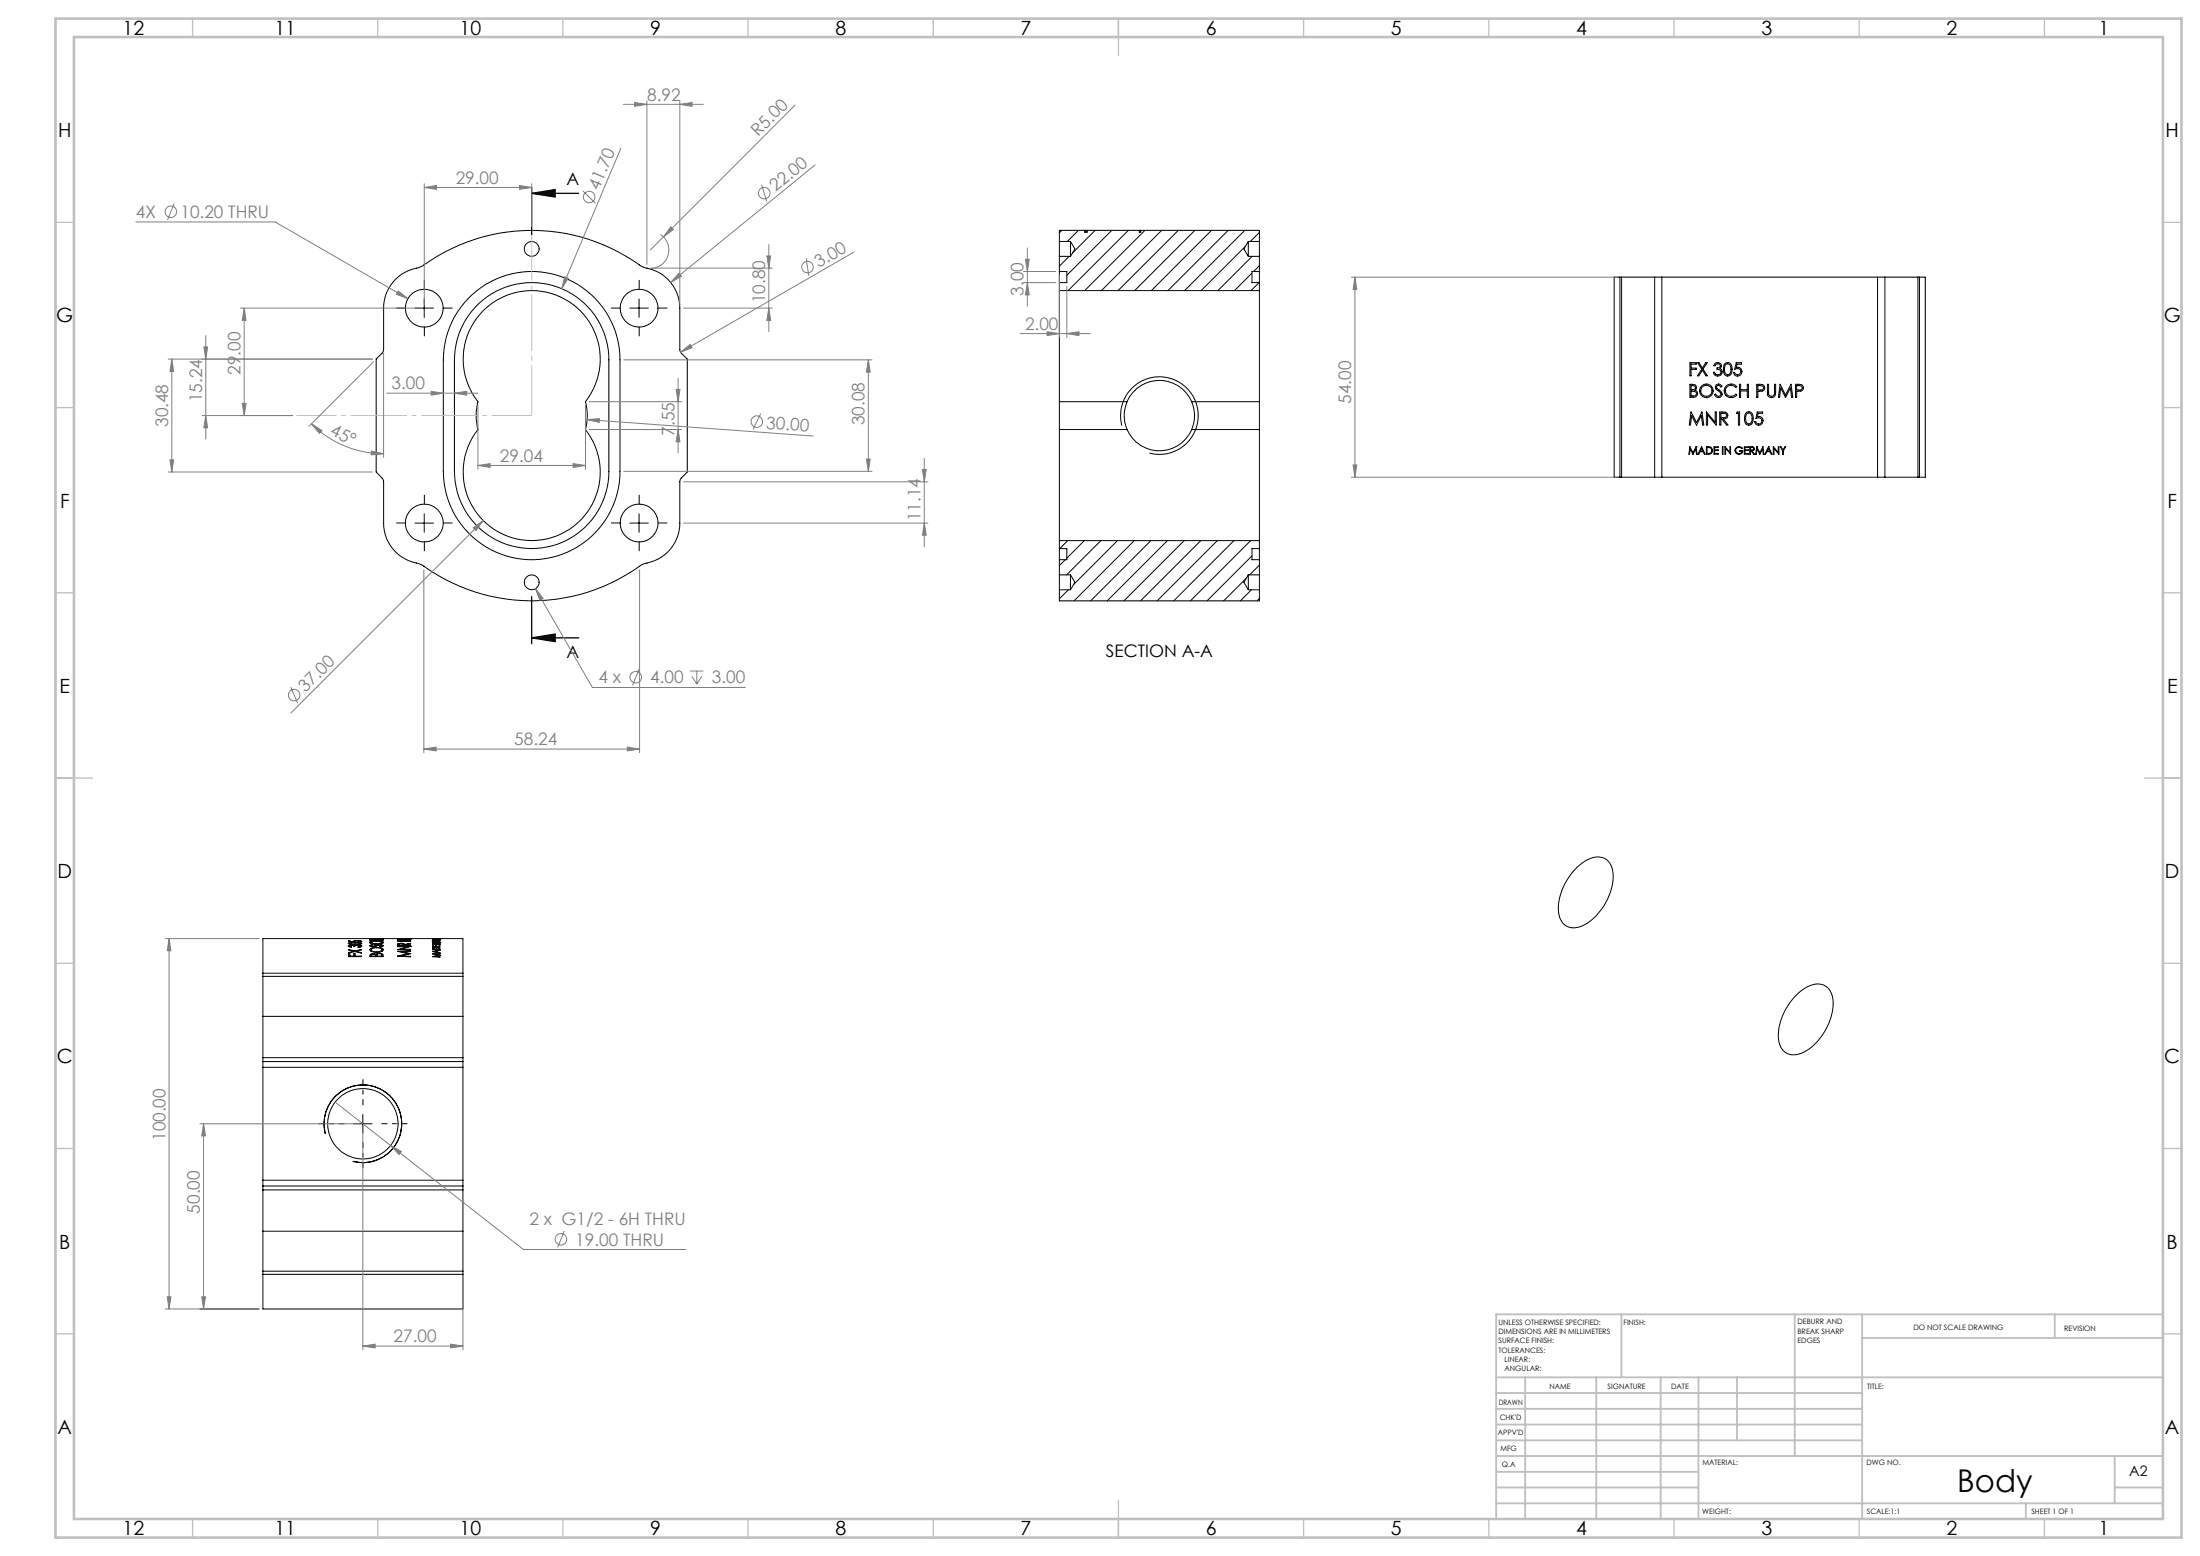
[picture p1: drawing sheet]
<svg xmlns="http://www.w3.org/2000/svg" width="594mm" height="420mm" viewBox="0 0 594 420" stroke-linecap="round" stroke-linejoin="round" font-family="sans-serif">
<g fill="none" stroke="#000" stroke-width=".27">
<path d="M106.8 75.4a16.2 16.2 0 0 1 6.9-3.5 50.5 50.5 0 0 1 59.9 .2l.2 .1a11.3 11.3 0 0 1 9.8 11v11.3l.2 .7 1.8 1.7v30.5l-1.8 1.8-.2 .7v11.3a11.2 11.2 0 0 1-9.8 11l-.2 .1a50.6 50.6 0 0 1-59.9 .1l-.5-.2a11.2 11.2 0 0 1-9.6-11l-.1-11.5-.3-.6-1.6-1.7v-30.5l1.6-1.6 .3-.7 .1-11.4a10.7 10.7 0 0 1 3.2-7.8zM286 78.4v30M286 65.2v4M286 73.3v3M286 69.2v4.1M286 76.3v2.1M286 73.3h2v3h-2M286 69.2h3M286 65.2h3M286 78.4h54M286.1 76.3h-.1M286.7 62.2l-.7 .6"/>
<path d="M288.7 69.2l-2.7 2.6M289 65.2v4M289 65.2l1.2 2-1.2 2M291.2 62.2l-3 3M292.9 62.2v.5h.6v-.5M293.1 62.2v.5M295.7 62.2l-6.1 6.1M300.2 62.2l-12.2 12.1M304.7 62.2l-16.3 16.2M307.6 62.2h.4M307.6 62.2v.5h.4v-.5M307.6 62.2h-21.6v3"/>
<path d="M308 62.2h32v3M309.1 62.2l-16.2 16.2M313.7 62.2l-16.3 16.2M318.1 62.2l-16.2 16.2M322.6 62.2l-16.2 16.2M327.1 62.2l-16.2 16.2M331.6 62.2l-16.3 16.2M336.1 62.2l-16.3 16.2M336.2 66.6l-11.9 11.8M337 65.2v4M337 69.2h3M337 65.2h3"/>
<path d="M337 65.2l-1.2 2 1.2 2M338 73.7l-4.7 4.7M338.1 69.2l-9.3 9.2M339.9 76.3l-2.1 2.1M340 73.3v3M340 65.2v4M340 78.4v30M340 73.3h-2v3h2M340 69.2v4.1M340 76.3v2.1M340 62.7l-2.4 2.5M340 71.7l-1.5 1.6"/>
<path d="M437.4 74.8h.4M437.4 74.8v54M437.4 74.8h-1.6v54h1.6M437.8 74.8h9M437.8 74.8v54M446.8 74.8h1.9M446.8 74.8v54M448.7 74.8h58.2M448.7 74.8v54M506.9 74.8h2M506.9 74.8v54M508.9 74.8h8.9"/>
<path d="M508.9 74.8v54M517.8 74.8h.5M517.8 74.8v54M518.3 74.8v54M518.3 74.8h1.5v54h-1.5M112 83.2h5.1M114.5 80.7v5M126.4 80.6a23.8 23.8 0 0 1 26.1-5.6 23.8 23.8 0 0 1 14.9 22.1v30.1a23.8 23.8 0 0 1-23.9 23.9 23.8 23.8 0 0 1-23.8-23.9v-30.1a23.9 23.9 0 0 1 6.7-16.5zM128.3 82.9a20.8 20.8 0 0 1 22.9-5.2 20.8 20.8 0 0 1 13.2 19.4v30.1a20.8 20.8 0 0 1-20.9 20.9 20.8 20.8 0 0 1-20.8-20.9v-30.1a20.7 20.7 0 0 1 5.6-14.2zM130.4 84a18.5 18.5 0 0 1 25.4-.9 18.5 18.5 0 0 1 2.3 25.3 14.5 14.5 0 0 1 0 7.5 18.5 18.5 0 0 1-2 25.1 18.5 18.5 0 0 1-25.1 0 18.5 18.5 0 0 1-2-25.1 14.5 14.5 0 0 1 0-7.5 18.6 18.6 0 0 1 1.4-24.4zM170.1 83.2h4.9M172.5 80.7v5"/>
<path d="M456.3 97.9h1.7v.4h-1.4v1.1h1.4v.3h-1.4v1.7h-.3zM458.4 97.9h.3l.9 1.5 1-1.5h.3l-1.1 1.7 1.2 1.8h-.4l-1-1.5-.9 1.5h-.4l1.2-1.8zM463.1 98.1a.95 .95 0 0 1 1.4 0 .95 .95 0 0 1-.1 1.4 1.17 1.17 0 0 1-.1 2 1.17 1.17 0 0 1-1.7-1h.3a.85 .85 0 0 0 1.1 .6 .85 .85 0 0 0 .5-1.1l-.9-.3v-.4l.9-.4a.73 .73 0 0 0-.7-.7 .73 .73 0 0 0-.8 .5h-.3zM465.8 98.1a1.16 1.16 0 0 1 1.3-.1 1.16 1.16 0 0 1 .5 1.2 1.61 1.61 0 0 1-1.2 2.3 1.36 1.36 0 0 1-1.1-1.8l.1-.9zM465.9 98.4l.5-.2a1.72 1.72 0 0 1 .5 2.9l-.4 .1a1.75 1.75 0 0 1-.6-2.8zM468.8 97.9h1.4v.4h-1.2l-.2 .9a1.16 1.16 0 0 1 1.5 .8 1.16 1.16 0 0 1-.9 1.4 1.16 1.16 0 0 1-1.4-.9h.2a.88 .88 0 0 0 1.4 .5 .88 .88 0 0 0-.1-1.5l-1.1 .2zM286 115.9v30M286 108.4v7.5M286 115.9h18.3M286 108.4h18.3M302.9 114.9a10.5 10.5 0 0 1 9.2-13.2 10.5 10.5 0 0 1 11.4 11.3 10.5 10.5 0 0 1-13.2 9.3M304.3 115.9a9.5 9.5 0 0 0 8.7 5.8 9.5 9.5 0 0 0 8.8-5.8"/>
<path d="M304.3 108.4a9.5 9.5 0 0 1 8.7-5.7 9.5 9.5 0 0 1 8.8 5.7M304.3 108.4a9.4 9.4 0 0 0 0 7.5M321.8 108.4a9.4 9.4 0 0 1 0 7.5M321.8 115.9h18.2M321.8 108.4h18.2M340 115.9v30M340 108.4v7.5M456.3 103.7h.4a.95 .95 0 0 1 1.2 .4 .95 .95 0 0 1-.2 1.3 1.01 1.01 0 0 1 .5 1.3 1.01 1.01 0 0 1-1.3 .5h-.6zM456.6 111.2l1.4 2.9 1.5-2.9 .5 3.5h-.3l-.3-2.5-1.3 2.5-1.4-2.5-.3 2.5h-.3zM456.6 111.2h.1M456.6 105.6h.2a.82 .82 0 0 1 .9 .1 .82 .82 0 0 1 .2 .9l-.3 .2-1 .1zM456.6 104.1h.3a.59 .59 0 0 1 .8 .3 .59 .59 0 0 1-.4 .8h-.7z"/>
<path d="M460.7 111.2l2.4 2.8v-2.8h.3v3.5l-2.4-2.7v2.7h-.3zM463.4 103.9l.2-.2a1.03 1.03 0 0 1 1.3 .5l-.3 .3-.2-.3a.54 .54 0 0 0-.9 .1 .54 .54 0 0 0 .4 .8 1.2 1.2 0 0 1 1 .9 1.2 1.2 0 0 1-.5 1.3 1.14 1.14 0 0 1-1.5-.7l.3-.2 .3 .4a.65 .65 0 0 0 1.1-.1 .65 .65 0 0 0-.3-1 1.38 1.38 0 0 1-1.1-1.6zM464.3 111.2h.5a1.08 1.08 0 0 1 1.4 .3 1.08 1.08 0 0 1-.1 1.4l-.8 .2 1.2 1.6h-.3l-1.3-1.6h-.3v1.6h-.3zM464.6 111.6h.4a.73 .73 0 0 1 .9 .1 .73 .73 0 0 1 .2 .8l-1.5 .2zM466.2 104.1a2.04 2.04 0 0 1 2.7 .3l-.2 .2a1.55 1.55 0 0 0-2.3-.3 1.55 1.55 0 0 0 0 2.3 1.55 1.55 0 0 0 2.3-.2l.2 .2a1.89 1.89 0 0 1-2.8 .3 1.89 1.89 0 0 1 .1-2.8zM469.1 111.2h.6v3.5h-.3v-3.1h-.6zM469.7 103.7h.3v1.5h1.8v-1.5h.3v3.5h-.3v-1.7h-1.8v1.7h-.3zM471.3 111.6a1.16 1.16 0 0 1 1.4-.4 1.16 1.16 0 0 1 .7 1.3 1.62 1.62 0 0 1-1.2 2.3l-.4-.1a2.37 2.37 0 0 1-.5-3.1zM471.6 111.7l.6-.2a1.67 1.67 0 0 1 0 2.9 .78 .78 0 0 1-.8-.8 2.27 2.27 0 0 1 .2-1.9zM474.3 103.7h.5a1.07 1.07 0 0 1 1.4 .3 1.07 1.07 0 0 1-.1 1.4l-1.5 .2v1.6h-.3zM474.5 111.2h1.4v.4h-1.2l-.2 .9a1.16 1.16 0 0 1 1.5 .8 1.16 1.16 0 0 1-.9 1.4 1.16 1.16 0 0 1-1.4-.9h.3a.89 .89 0 0 0 1.2 .6 .89 .89 0 0 0 .4-1.3 .89 .89 0 0 0-1.3-.2h-.2zM474.6 104.1h.4a.67 .67 0 0 1 1 .2 .67 .67 0 0 1-.3 1h-1.1z"/>
<path d="M477.2 103.7h.3v2.2a.84 .84 0 0 0 .8 1.1 .84 .84 0 0 0 .8-1.1v-2.2h.3v2.2a1.15 1.15 0 0 1-1.1 1.4 1.15 1.15 0 0 1-1.1-1.4zM480.6 103.7l1.5 2.9 1.5-2.9 .4 3.5h-.3l-.3-2.5-1.3 2.5-1.3-2.5-.3 2.5h-.3zM483.6 103.7h.1M484.8 103.7h.5a1.03 1.03 0 0 1 1.4 .5 1.03 1.03 0 0 1-.5 1.4h-1.1v1.6h-.3zM485.1 104.1h.5a.66 .66 0 0 1 .9 .2 .66 .66 0 0 1-.2 .9l-1.2 .1zM114.5 138.7v5M172.5 138.7v5M437.4 128.8h.4M437.8 128.8h9M446.8 128.8h1.9M448.7 128.8h58.2M457.1 122.6h.1"/>
<path d="M457.9 120.6l.3 2h-.2l-.2-1.4-.7 1.4M457.9 120.6h.1M457.9 120.6l-.8 1.6-.9-1.6-.2 2h.2l.2-1.4 .7 1.4M459.4 120.6l1 2h-.2l-.3-.7h-.9l-.3 .7h-.2zM459.4 121l.4 .8h-.7zM460.7 120.6h.1a1.09 1.09 0 0 1 1.6 1 1.09 1.09 0 0 1-1.5 1h-.2zM460.9 120.8a.89 .89 0 0 1 1.3 .8 .89 .89 0 0 1-1.3 .8zM462.8 120.6h1.1v.2h-.9v.6h.9v.2h-.9v.8h.9v.2h-1.1zM465 120.6h.2v2h-.2zM465.7 120.6v2h.2v-1.6l1.3 1.6M465.7 120.6h.1M465.8 120.6l1.3 1.5v-1.5h.2v2"/>
<path d="M467.2 122.6h.1M468.8 120.8a1.12 1.12 0 0 1 1.6 .1l-.1 .2a.89 .89 0 0 0-1.4-.1 .89 .89 0 0 0 .2 1.3 .89 .89 0 0 0 1.3-.5h-.7v-.2h.7a.99 .99 0 0 1-1 1 .99 .99 0 0 1-.9-1zM471 120.6h1.1v.2h-1v.6h1v.2h-1v.8h1v.2h-1.1zM472.4 120.6h.3a.59 .59 0 0 1 .9 .3 .59 .59 0 0 1-.6 .8l.7 .9h-.2l-.7-.9h-.2v.9h-.2zM472.6 120.8h.4a.35 .35 0 0 1 .5 .2 .35 .35 0 0 1-.3 .4l-.6 .1zM474.3 120.6l.9 1.6 .8-1.6 .3 2h-.2l-.2-1.4-.7 1.4M474.3 120.6h.1M474.3 120.6l-.3 2h.2l.2-1.4 .7 1.4M475.1 122.6h.1M477.5 120.6l.9 2h-.2l-.3-.7h-.9l-.3 .7h-.2zM477.5 120.6h.1M477.5 121l.3 .8h-.7z"/>
<path d="M478.8 120.6l1.3 1.5v-1.5h.2v2l-1.3-1.6v1.6h-.2zM480.7 120.6h.2l.5 .8 .5-.8h.2l-.6 1.1v.9h-.2v-.9zM506.9 128.8h2M508.9 128.8h8.9M517.8 128.8h.5M112 141.2h5.1M170.1 141.2h4.9M286 155.2v4M286 148.1v3M286 145.9v2.2M286 151.1v4.1M286 159.2v3h54v-3"/>
<path d="M286 148.1h2v3h-2M286 145.9h54M286 155.2h3M286 159.2h3M287.6 151.1l-1.6 1.6M288.3 145.9l-2.2 2.2M288.5 159.2l-2.5 2.4M289 155.2v4M289 155.2l1.2 2-1.2 2M292.8 145.9l-4.8 4.8M297.3 145.9l-9.3 9.3M301.7 145.9l-11.9 11.9"/>
<path d="M306.2 145.9l-16.2 16.3M310.7 145.9l-16.2 16.3M315.2 145.9l-16.3 16.3M319.7 145.9l-16.2 16.3M324.2 145.9l-16.3 16.3M328.7 145.9l-16.3 16.3M333.2 145.9l-16.3 16.3M336.5 156.1l-6.1 6.1M337 155.2v4M337 155.2h3M337 155.2l-1.2 2 1.2 2M337 159.2h3"/>
<path d="M337.7 145.9l-16.3 16.3M337.9 159.2l-3 3M338 150.1l-12.1 12.1M340 148.1v3M340 155.2v4M340 145.9v2.2M340 151.1v4.1M340 148.1h-2v3h2M340 148v.1M340 152.5l-2.6 2.7M340 161.5l-.6 .7M425.5 234.4a7.8 7.8 0 0 1 7.1-2.9 4.9 4.9 0 0 1 2.9 5.5 15.7 15.7 0 0 1-8.7 13.1 4.2 4.2 0 0 1-6-4 15.7 15.7 0 0 1 4.7-11.7z"/>
<path d="M94.1 258h.4M94.4 254.7l1.4 .1M94.4 254.7v.1M94.4 255.4v.2M94.5 258.1v-.7h-.4v.8h3.5v-.1h-1.7M94.5 254.1l.9 .1M94.5 258.1h1M94.5 254.1v.1M94.5 258.1v.1M94.9 255.1l-.5 .3M94.9 255.1h.2a.71 .71 0 0 0 1.1 0h.8l.3 .3M94.9 255l.7 .2"/>
<path d="M94.9 255l-.9 .4 .9 .3-.5-.3M94.9 255v.1M95.4 254.2h.1M95.5 258.1v-.7h.4v.7M95.5 256.8l-1.4 .5 1.7-.5M95.5 258h.4M95.5 256.8v.1M95.5 258.1v.1M95.6 255.2v.2M95.7 254.1l.1 .1h-1.7v-.3h.4v.2M95.7 254.1v.1M95.8 256.7l1.8-.4-1.5 .5"/>
<path d="M95.8 256.7l-1.7-.4 1.4 .5M95.8 256.7v.1M95.8 254.4l1.6 .1 .3 .2-1.9 .2M95.8 254.4l-1.8 .3 1.8 .2M95.8 254.4l-1.4 .3M95.8 254.4l1.5 .3M95.8 254.4h.1M95.8 254.8v.1M95.9 258.1v.1M96 255.1l-.4 .1M96 255.1v.2M96.1 256.8l1.5 .5-1.8-.5"/>
<path d="M96.1 256.8v.1M96.4 253.9l-.7 .2M96.4 253.9l.9 .2M96.4 253.9l1.3 .2-1 .2 .6-.2M96.4 253.9l-.9 .1-.1 .2M96.4 253.9h.1M96.6 255l.8 .1 .3 .3-1 .3 .5-.2M96.6 255l-.6 .1M96.6 255v.1M97.2 255.5v.1M97.3 255.4l-.1 .1M97.3 254.7l-1.5 .1"/>
<path d="M97.3 254.1v.1M97.3 254.7v.1M97.3 255.4v.2M99.9 253.3h.1M100 253.4l3.4 .1-1.6-.1M100 253.4v.1M100.2 254.4l.6 .3 .9 .1M100.2 255.3l.4 .1M100.2 256.5l-.2 .1M100.2 256.3l.3 .4 1.2 .2M100.2 254.4v.3M100.2 255.3v.2"/>
<path d="M100.2 256.3v.4M100.2 258l-.2 .2M100.3 253.4h.1M100.3 258.1h1.1M100.3 253.4h1.1M100.3 253.4v.1M100.3 258.1v.1M100.4 255l.2 .1-.4 .2M100.4 255l-.6 .3 .8 .2M100.4 255v.1M100.5 254.1l-.7 .3 .5 .3 1.3 .2M100.5 254.1l.3 .1-.6 .2"/>
<path d="M100.5 254.1v.1M100.6 255.4v.1M100.8 257.4l.7 .2M100.8 257.4a.63 .63 0 0 0-.9 .7v.1h3.5M100.8 257.5l-.4 .2-.1 .4M100.8 257.5a.43 .43 0 0 1 .5 .1 .43 .43 0 0 1 .1 .5M100.8 257.4v.1M100.9 253.3l.8 .1M100.9 253.3l-.9 .1M100.9 253.3l-.6 .1M100.9 253.3l.6 .1M101.1 255.4h-.5"/>
<path d="M101.1 255.4v.1M101.4 253.9l-1.5 .1h3.5l-1.7-.1M101.4 253.9v-.2h-1.5h3.5h-1.7v.2M101.4 253.9v.1M101.4 258.1v.1M101.4 255.3l-.3 .1M101.4 255.3v.1M101.4 258.1h.1M101.5 253.4v.1M101.5 253.4h-.1M101.5 257.6v.5M101.7 255.7h.7a1 1 0 0 1 1.1 .6 1.57 1.57 0 0 1-1.8 .8"/>
<path d="M101.7 255.7h-.7a1.13 1.13 0 0 0-1.2 .6 1.72 1.72 0 0 0 1.9 .8M101.7 255.8l.9 .1 .6 .4M101.7 255.8l-1.1 .2-.4 .3M101.7 254.8v.1M101.7 255.7v.1M101.7 256.9v.2M101.7 253.9v.1M101.7 253.4h.1M101.7 257.9l-.2 .2M101.7 258.1h1.3M101.7 253.4v.1M101.7 258.1v.1"/>
<path d="M101.8 253.4h.1M101.8 253.4v.1M102 253.3h23v9.4M102 253.3h1h-32v9.4M102 253.3h.1M102.4 257.3a.76 .76 0 0 1 1 .9M102.4 257.3l-.9 .3M102.4 257.4a.54 .54 0 0 0-.7 .7M102.4 257.4a.57 .57 0 0 1 .6 .7M102.4 257.3v.1M102.6 255l.9 .3-.8 .3-.1-.1 .6-.2M102.6 255l-1.2 .3"/>
<path d="M102.6 255.1l-2 .4M102.6 255.1l.6 .2M102.6 255v.1M102.8 254.1l.7 .3-.6 .4-1.3 .1M102.8 254.1l-.2 .1 .6 .2M102.8 254.1v.1M103 257.9l.4 .3M103 258.1v.1M103.2 254.4l-1.5 .4M103.2 256.5l.1 .1M103.2 256.3l-.6 .5-.9 .1M103.2 254.4v.3"/>
<path d="M103.2 255.3v.2M103.2 256.3v.5M107.4 256.8l3.5-.2-2.6 .3M107.4 256.8h.1M107.4 256.8l2.8 .6M107.4 258.1h.1M107.4 254l3.5 .1-3.2 .1zM107.4 254.8v.4M107.6 253.7l1.5 .1M107.6 253.7h.1M107.7 253.4l-.3 .1h1.7l-.2-.1M107.7 253.4h.1"/>
<path d="M107.7 255.1h1.2M107.7 253.4l1 .1M107.7 253.4v.1M107.7 255.1v.1M108.1 256.2v.1M108.3 254.6l.8 .1 .2 .2M108.3 254.6l-.9 .2M108.3 254.7l-.6 .1v.3M108.3 254.7l.5 .1 .1 .4M108.3 254.6v.1M108.3 256.9l2.6 .5-2.6 .6M108.3 258l2.6 .1v.2l-3.5-.2"/>
<path d="M108.3 256.9v.1M108.3 258v.1M108.7 253.5l2.2-.1-.9 .1M108.7 253.5h.1M108.9 253.4h1.7M108.9 253.4v.1M109.1 253.5l1.8 .2-1.8 .1M109.1 253.5l-1.8 .2 1.8 .1M109.1 253.6l-1.5 .1M109.1 253.6l1.5 .1M109.1 253.5v.1M109.3 255.1l1.6 .1h-3.5"/>
<path d="M109.3 255v.1M109.3 254.9l1.6-.3-1.6 .4M109.3 254.9v.1M109.3 255.1v.1M110 253.5h.1M110.1 255.5l-2.7 .8h3.5l-2.8-.1M110.1 255.5v.2M110.2 257.4l-2.8 .7M110.2 257.4v.1M110.6 253.4l-.6 .1M110.6 253.7l-1.5 .1M110.6 253.4v.1"/>
<path d="M110.6 253.7h.1M110.9 255.5l-2.8 .7M110.9 255.5h.1M110.9 255.5h-3.5h2.7M116.8 253.3h.1M116.8 253.6h.1M116.8 257.4l2-.1-1.5 .2M116.8 257.4v.1M116.8 258.2h.1M116.8 256.8l2 .4-.7-.2M116.8 256.8l2-.3-.7 .2v.3M116.8 256.8h.1"/>
<path d="M116.8 254.9l2 .1zM116.8 254.8h.1M116.8 253.3l1.6 .1M116.8 253.5h.1M116.8 253.6h2M116.8 257.5l1.6 .3M116.8 253.5h2M116.8 253.5v.1M116.8 256v.3M116.9 254l.9 .2M116.9 254v.1M117 255.6v-.3h-.2v.3h2v-.3h-.2v.3"/>
<path d="M117 253.8l-.2-.1v.1h2v-.1l-.2 .1M117 253.6h.7M117 256.3h1.6M117 253.6h.1M117 253.8h.1M117 255.6h.1M117 256.3h.1M117.1 253.9l-.4 .1 1.1 .2M117.1 253.9h.2l-.4 .1M117.1 253.9h.1M117.2 256.8l.7-.1v.3M117.2 253.3h.1"/>
<path d="M117.2 256.8v.1M117.2 256.8l.7 .2M117.2 254.8h1.6h-2M117.2 254.8h.1M117.3 253.5l.5 .1M117.3 253.5h-.5M117.3 258.2l1.5 .2-2-.2M117.3 253.5h.1M117.3 253.4h.1M117.3 257.5l1.5 .3M117.3 253.5h1.5M117.3 253.4h1.5"/>
<path d="M117.3 257.5v.1M117.3 258.2v.1M117.6 255.6v-.3h.2v.3M117.6 253.8h.2M117.6 253.8h.1M117.6 255.6h.1M117.8 255.8a.72 .72 0 0 1 1 .4v.1h-2v-.3M117.8 255.8l-1 .2M117.8 255.9h-.6l-.2 .4M117.8 255.9l.7 .1 .1 .3M117.8 253.8h.1M117.8 255.6h.1"/>
<path d="M117.8 255.8v.1M117.8 253.6h.1M117.9 253.3h.1M117.9 257v.1M118.1 253.3h.1M118.1 257v.1M118.3 254.5l-1.5 .3M118.3 254.5h.1M118.4 253.4h.1M118.4 257.8l-1.6 .4M118.4 253.4l-1.6 .1M118.4 257.8v.1"/>
<path d="M118.6 253.8h.1M118.6 255.6h.1M118.6 256.3h.1M118.6 254l-.8-.1 1 .1-1 .2M118.6 254l-.8 .2M118.6 254v.1M118.8 253.3h.1M118.8 253.6h.1M118.8 253.5h.1M118.8 257.8h.1M118.8 254.5l-1.6 .3M118.8 254.5h.1"/>
<path d="M118.8 254.5h-2h1.5M118.8 253.4h.1M118.8 253.5l-1 .1M118.8 257.8l-1.5 .4M118.8 253.4l-1.5 .1M118.8 253.3l-1.5 .1M71 263.5v10.8M71 262.7v.8M71 274.3v11.2M71 274.3h54M71 263.5h54M71 262.7h54"/>
<path d="M125 263.5v10.8M125 262.7v.8M125 274.3v11.2M485.5 268.1a6.9 6.9 0 0 1 7-2.2 5.6 5.6 0 0 1 2.4 6.1 15.9 15.9 0 0 1-8.4 12.3 4.2 4.2 0 0 1-6.3-4 15.9 15.9 0 0 1 5.3-12.2zM71 285.5v1M71 286.5h54M71 288.1h54M71 286.5v33.6M71 285.5h54M125 285.5v1M125 286.5v33.6M71 318.6h54"/>
<path d="M87.8 306.1a10.5 10.5 0 0 1 9.3-13.2 10.5 10.5 0 0 1 11.3 11.3 10.5 10.5 0 0 1-13.2 9.3M95.5 303.3h5M98 300.8v5M71 320.1v1.1M71 332.3v10.8M71 321.2v11.1M71 320.1h54M71 321.2h54M71 332.3h54M125 320.1v1.1M125 332.3v10.8M125 321.2v11.1"/>
<path d="M71 343.1v.9M71 344v9.3h54v-9.3M71 343.1h54M71 344h54M125 343.1v.9"/>
<circle cx="143.6" cy="67.2" r="1.99"/>
<circle cx="114.6" cy="83.2" r="5.1"/>
<circle cx="172.6" cy="83.2" r="5.1"/>
<circle cx="460.7" cy="105.5" r="1.84"/>
<circle cx="460.7" cy="105.5" r="1.51"/>
<circle cx="114.6" cy="141.2" r="5.1"/>
<circle cx="143.6" cy="157.2" r="1.99"/>
<circle cx="172.6" cy="141.2" r="5.1"/>
<circle cx="98" cy="303.3" r="9.5"/>
</g>
<g fill="none" stroke="#808080" stroke-width=".27">
<path d="M167.6 40l-15.9 37.9M168.3 28.2h21.6M171.3 27.7l3.4 .5-3.4 .5zM174.7 27.2v44.2M183.6 27.2v55M183.6 28.2l3.3-.5v1zM214.7 28.4l-35.6 35.5M36.7 59.9h37.6l35.8 20.7M47 54.9l-1.8 4.5M114.5 50.6l3.4-.5v1zM114.5 49.6v32.6M114.5 50.6h29"/>
<path d="M140.3 50.1l3.2 .5-3.2 .5zM143.5 49.6v11.6M157.4 51.5l3.4 3.4M205.6 49.8l1.4 4.6M220.1 44.5l-39 31.8M107.5 78.5l2.6 2.1-3.1-1.2zM152.5 74.7l.9 .4-1.7 2.8zM175.6 72.4h33M178.4 63.3a5 5 0 0 1 2 5.6 5 5 0 0 1-4.8 3.6M179.1 63.9l-3.5 3.6M181.1 61.2l.7 .8-2.7 1.9zM183.3 73.7l.7 .9-2.9 1.7z"/>
<path d="M207 69.1h1.1l-.5 3.3zM207.6 66v23.5M217.7 69.7l.7 4.8M230.6 68l-46.8 27.1M276.4 73.3h8.6M276.4 76.3h8.6M276.9 70h1l-.5 3.3zM277.4 76.3l.5 3.3h-1zM277.4 66.9v15.7M286 74.3v16.8M288 77.3v13.8M364.8 74.8h71.6"/>
<path d="M365.8 74.8l.5 3.3h-1zM365.8 74.8v54M45.4 96.9h55.1M46.4 96.9l.5 3.3h-1zM46.4 96.9v30.5M55 93.6h1.1l-.5 3.3zM55.6 90.6v27.9M64.9 83.2h48.7M65.9 83.2l.5 3.3h-1zM65.9 83.2v29M100.9 97.7l-17.5 17.4M103.6 95.3v28.2"/>
<path d="M168.4 97.1h67M183.8 95.1l2.6-2.1 .5 .9zM184.6 83.2h24M207.6 83.2l.5 3.3h-1.1zM234.5 97.1l.4 3.4h-1zM234.5 97.1v30.1M275.4 90h19M282.7 89.6l3.3 .4-3.3 .6zM288 90l3.3-.4v1zM54.6 112.2h24.4M55.6 112.2l.5 3.3h-1.1zM65.4 108.9h1l-.5 3.3z"/>
<path d="M84.1 114.4l2.8 1.8-.7 .8zM84.1 114.4a27.6 27.6 0 0 0 19.5 8.1M104.4 106.1h24.6M116.4 105.6l3.3 .5-3.3 .6zM122.7 106.1l3.3-.5v1.1zM129 109.4v17.3M158.1 109.4v17.3M158.5 113.3l61.1 4.4M158.5 113.3l3.4-.3-.1 1zM159.1 108.4h25M159.1 115.9h25M182.6 105.1h1l-.5 3.3z"/>
<path d="M183.1 102.1v20.2M183.1 115.9l.5 3.4h-1zM205.4 111.6l-2.1 4.3M45.4 127.4h55.1M45.9 124.1h1l-.5 3.3zM100.3 121.8l3.3 .7-3.4 .3zM129 125.6l3.3-.5v1.1zM129 125.6h29.1M154.8 125.1l3.3 .5-3.3 .6zM168.4 127.2h67M184.6 130.1h65.9M233.9 123.9h1l-.4 3.3z"/>
<path d="M249.1 126.7h1l-.5 3.4zM249.6 123.7v23.8M364.8 128.8h71.6M365.3 125.5h1l-.5 3.3zM114.4 153.8v49.4M127.8 142.5l2.7-2-2 2.7zM130.5 140.5l-51.9 51.9M144.6 158.9l15.3 26.7h41.3M144.6 158.9l2 2.6-.8 .5zM172.7 153.8v49.4M184.6 141.2h65.9M249.6 141.2l.5 3.3h-1z"/>
<path d="M78.5 185.4l1.9 4.4M172.5 180.6l-1.7 4.4M186.3 181.1h3.6M186.8 182.5l1.3 2.2M188.1 181.1v3.6M189.5 182.5l-1.4 2.2M114.4 202.2l3.4-.5v1zM114.4 202.2h58.3M169.4 201.7l3.3 .5-3.3 .5zM44.7 253.3h25.3M45.6 253.3l.5 3.3h-.9zM45.6 253.3v100"/>
<path d="M90.5 297.5l50.8 39.8h43.9M54 303.3h43M55 303.3l.5 3.3h-1zM55 303.3v50M98 304.3v60M105.4 309.2l3 1.6-.7 .8zM152.4 332.3l-1.8 4.4M44.7 353.3h25.3M45.2 350h.9l-.5 3.3zM54.5 350h1l-.5 3.3zM125 345v19.3M98 363.3l3.3-.5v1z"/>
<path d="M98 363.3h27M121.7 362.8l3.3 .5-3.3 .5z"/>
<circle cx="46.1" cy="57.2" r="1.55"/>
<circle cx="159.1" cy="53.2" r="1.55"/>
<circle cx="206.3" cy="52.1" r="1.56"/>
<circle cx="218" cy="72.1" r="1.55"/>
<circle cx="204.3" cy="113.8" r="1.55"/>
<circle cx="79.4" cy="187.6" r="1.56"/>
<circle cx="171.7" cy="182.8" r="1.55"/>
<circle cx="151.4" cy="334.5" r="1.56"/>
</g>
<path d="M143.5 52.2l6.4-1v2zM143.5 52.2h12.7M143.5 50.6v12.7M143.5 172.2l6.4-1v2zM143.5 161.1v12.7M143.5 172.2h12.7" fill="none" stroke="#000" stroke-width=".35"/>
<g fill="none" stroke="#000" stroke-width=".27" stroke-dasharray="15.2 1.3 1.3 1.3" stroke-linecap="butt">
<path d="M114.6 78.2v-2.6M172.6 78.2v-2.6M109.6 83.2h-2.6M114.6 88.2v2.6M119.6 83.2h2.6M167.6 83.2h-2.6M172.6 88.2v2.6M177.6 83.2h2.6M114.6 136.2v-2.6M172.6 136.2v-2.6M109.6 141.2h-2.6M114.6 146.2v2.6"/>
<path d="M119.6 141.2h2.6M167.6 141.2h-2.6M172.6 146.2v2.6M177.6 141.2h2.6"/>
</g>
<path d="M143.6 62.2v50" fill="none" stroke="#c0c0c0" stroke-width=".27" stroke-dasharray="15.2 1.3 1.3 1.3" stroke-dashoffset="1.7" stroke-linecap="butt"/>
<path d="M143.6 112.2h-63.6" fill="none" stroke="#c0c0c0" stroke-width=".27" stroke-dasharray="15.2 1.3 1.3 1.3" stroke-dashoffset="4.4" stroke-linecap="butt"/>
<path d="M98 298.3v-7M93 303.3h-7M98 308.3v7M103 303.3h7" fill="none" stroke="#000" stroke-width=".27" stroke-dasharray="15.2 1.3 1.3 1.3" stroke-dashoffset="13.6" stroke-linecap="butt"/>
<g fill="none" stroke="#c0c0c0" stroke-width=".35">
<path d="M52 5v5M102 5v5M152 5v5M202 5v5M252 5v5M302 5v10M352 5v5M402 5v5M452 5v5M502 5v5M552 5v5M15 60h5"/>
<path d="M584 60h5M15 110h5M584 110h5M15 160h5M584 160h5M15 210h10M579 210h10M15 260h5M584 260h5M15 310h5M584 310h5M15 360h5"/>
<path d="M584 360h5M52 410v5M102 410v5M152 410v5M202 410v5M252 410v5M302 405v10M352 410v5M402 410v5M452 410v5M502 410v5M552 410v5"/>
</g>
<g fill="none" stroke="#c0c0c0" stroke-width=".5">
<path d="M437.8 354.8v17M484.6 354.8v38.2M502.8 354.8v55.2M554.8 354.8v6.4M584 354.8h-180v55.2M404 371.8h180M404 376h98.8M411.8 371.8v38.2M431 371.8v38.2M448.4 371.8v38.2M458.6 371.8v38.2M469 371.8v17"/>
<path d="M502.8 361.2h81.2M404 388.8h98.8M404 384.5h98.8M404 380.3h98.8M404 397.3h54.6M404 393h180M571 393v12.8M404 405.8h180M404 401.5h54.6M547 405.8v4.2M571 401.5h13"/>
</g>
<path d="M15 5h574v410h-574zM20 10h564v400h-564z" fill="none" stroke="#c0c0c0" stroke-width=".7"/>
<path d="M143.5 52.2l6.4-1v2zM143.5 172.2l6.4-1v2z" fill="#000"/>
<g fill="#808080">
<path d="M181.1 61.2l.7 .8-2.7 1.9z"/>
<path d="M122.7 106.1l3.3-.5v1.1zM116.4 105.6l3.3 .5-3.3 .6z"/>
<path d="M171.3 27.7l3.4 .5-3.4 .5zM183.6 28.2l3.3-.5v1zM152.5 74.7l.9 .4-1.7 2.8zM127.8 142.5l2.7-2-2 2.7zM144.6 158.9l2 2.6-.8 .5zM183.3 73.7l.7 .9-2.9 1.7zM183.8 95.1l2.6-2.1 .5 .9zM107.5 78.5l2.6 2.1-3.1-1.2zM158.5 113.3l3.4-.3-.1 1z"/>
<path d="M154.8 125.1l3.3 .5-3.3 .6zM129 125.6l3.3-.5v1.1z"/>
<path d="M249.6 141.2l.5 3.3h-1zM249.1 126.7h1l-.5 3.4z"/>
<path d="M233.9 123.9h1l-.4 3.3zM234.5 97.1l.4 3.4h-1z"/>
<path d="M46.4 96.9l.5 3.3h-1zM45.9 124.1h1l-.5 3.3zM207 69.1h1.1l-.5 3.3zM207.6 83.2l.5 3.3h-1.1zM182.6 105.1h1l-.5 3.3zM183.1 115.9l.5 3.4h-1zM365.8 74.8l.5 3.3h-1zM365.3 125.5h1l-.5 3.3z"/>
<path d="M84.1 114.4l2.8 1.8-.7 .8zM100.3 121.8l3.3 .7-3.4 .3z"/>
<path d="M114.4 202.2l3.4-.5v1zM169.4 201.7l3.3 .5-3.3 .5z"/>
<path d="M114.5 50.6l3.4-.5v1zM140.3 50.1l3.2 .5-3.2 .5z"/>
<path d="M65.9 83.2l.5 3.3h-1zM65.4 108.9h1l-.5 3.3zM55 93.6h1.1l-.5 3.3zM55.6 112.2l.5 3.3h-1.1z"/>
<path d="M105.4 309.2l2.3 2.4 .7-.8zM98 363.3l3.3-.5v1zM121.7 362.8l3.3 .5-3.3 .5zM282.7 89.6l3.3 .4-3.3 .6zM288 90l3.3-.4v1z"/>
<path d="M45.6 253.3l.5 3.3h-.9zM45.2 350h.9l-.5 3.3zM55 303.3l.5 3.3h-1zM54.5 350h1l-.5 3.3zM276.9 70h1l-.5 3.3zM277.4 76.3l.5 3.3h-1z"/>
</g>
<text font-size="8.5" x="528.5" y="402.7">Body</text>
<g font-size="5.3">
<text x="33.1" y="9.4">12</text>
<text x="74.1" y="9.4">11</text>
<text x="124.1" y="9.4">10</text>
<text x="175.6" y="9.4">9</text>
<text x="225.6" y="9.4">8</text>
<text x="275.6" y="9.4">7</text>
<text x="325.6" y="9.4">6</text>
<text x="375.6" y="9.4">5</text>
<text x="425.6" y="9.4">4</text>
<text x="475.6" y="9.4">3</text>
<text x="525.6" y="9.4">2</text>
<text x="566.6" y="9.4">1</text>
<text x="15.7" y="37">H</text>
<text x="584.7" y="37">H</text>
<text x="15.2" y="87">G</text>
<text x="584.2" y="87">G</text>
<text x="16.2" y="137">F</text>
<text x="585.2" y="137">F</text>
<text x="16.1" y="187">E</text>
<text x="585.1" y="187">E</text>
<text x="15.5" y="237">D</text>
<text x="584.5" y="237">D</text>
<text x="15.4" y="287">C</text>
<text x="584.4" y="287">C</text>
<text x="16" y="337.1">B</text>
<text x="585" y="337.1">B</text>
<text x="15.5" y="387">A</text>
<text x="584.5" y="387">A</text>
<text x="33.1" y="414.4">12</text>
<text x="74.1" y="414.4">11</text>
<text x="124.1" y="414.4">10</text>
<text x="175.6" y="414.4">9</text>
<text x="225.6" y="414.4">8</text>
<text x="275.6" y="414.4">7</text>
<text x="325.6" y="414.4">6</text>
<text x="375.6" y="414.4">5</text>
<text x="425.6" y="414.4">4</text>
<text x="475.6" y="414.4">3</text>
<text x="525.6" y="414.4">2</text>
<text x="566.6" y="414.4">1</text>
</g>
<g font-size="4.7" fill="#808080">
<text x="174.7" y="27.2">8.92</text>
<text x="204.7" y="37" transform="rotate(-45 204.7 37)">R5.00</text>
<text x="123" y="49.6">29.00</text>
<text x="161.7" y="51.5" transform="rotate(-67 161.7 51.5)">41.70</text>
<text x="209.4" y="51.8" transform="rotate(-39 209.4 51.8)">22.00</text>
<text x="36.7" y="58.8">4X</text>
<text x="48.7" y="58.8">10.20 THRU</text>
<text x="221.1" y="72.3" transform="rotate(-30 221.1 72.3)">3.00</text>
<text x="206.6" y="81.8" transform="rotate(-90 206.6 81.8)">10.80</text>
<text x="276.4" y="79.9" transform="rotate(-90 276.4 79.9)">3.00</text>
<text x="276.8" y="89">2.00</text>
<text x="64.9" y="101.2" transform="rotate(-90 64.9 101.2)">29.00</text>
<text x="105.7" y="105.1">3.00</text>
<text x="54.6" y="108.6" transform="rotate(-90 54.6 108.6)">15.24</text>
<text x="364.8" y="109" transform="rotate(-90 364.8 109)">54.00</text>
<text x="45.4" y="115.3" transform="rotate(-90 45.4 115.3)">30.48</text>
<text x="88.9" y="117.2" transform="rotate(26 88.9 117.2)">45°</text>
<text x="182.1" y="117.6" transform="rotate(-90 182.1 117.6)">7.55</text>
<text x="206.8" y="115.7" transform="rotate(4 206.8 115.7)">30.00</text>
<text x="233.5" y="114.8" transform="rotate(-90 233.5 114.8)">30.08</text>
<text x="135" y="124.6">29.04</text>
<text x="248.6" y="140.7" transform="rotate(-90 248.6 140.7)">11.14</text>
<text x="161.6" y="184.5">4 x</text>
<text x="175.5" y="184.5">4.00</text>
<text x="192.2" y="184.5">3.00</text>
<text x="82.5" y="187" transform="rotate(-45 82.5 187)">37.00</text>
<text x="138.8" y="201.2">58.24</text>
<text x="44.7" y="308" transform="rotate(-90 44.7 308)">100.00</text>
<text x="54" y="327.6" transform="rotate(-90 54 327.6)">50.00</text>
<text x="142.9" y="330.6">2 x G1/2 - 6H THRU</text>
<text x="155.3" y="336.2">19.00 THRU</text>
<text x="106.3" y="362.3">27.00</text>
</g>
<g font-size="4.7">
<text x="152.9" y="50">A</text>
<text x="152.9" y="177.6">A</text>
<text x="298.6" y="177.4">SECTION A-A</text>
</g>
<text font-size="3.9" x="574.9" y="398.5">A2</text>
<g font-size="2">
<text x="404.6" y="357.6">UNLESS OTHERWISE SPECIFIED:</text>
<text x="438.4" y="357.6">FINISH:</text>
<text x="485.3" y="357.5">DEBURR AND</text>
<text x="485.3" y="360">BREAK SHARP</text>
<text x="516.6" y="359">DO NOT SCALE DRAWING</text>
<text x="557.3" y="359.2">REVISION</text>
<text x="404.6" y="360.1">DIMENSIONS ARE IN MILLIMETERS</text>
<text x="404.6" y="362.6">SURFACE FINISH:</text>
<text x="404.6" y="365.1">TOLERANCES:</text>
<text x="485.3" y="362.5">EDGES</text>
<text x="406.2" y="367.6">LINEAR:</text>
<text x="406.2" y="370.1">ANGULAR:</text>
<text x="418.3" y="375">NAME</text>
<text x="434" y="374.9">SIGNATURE</text>
<text x="451.2" y="374.9">DATE</text>
<text x="504.1" y="374.9">TITLE:</text>
<text x="404.6" y="379.1">DRAWN</text>
<text x="404.9" y="383.3">CHK'D</text>
<text x="404.4" y="387.4">APPV'D</text>
<text x="405.1" y="391.8">MFG</text>
<text x="405.5" y="396">Q.A</text>
<text x="459.6" y="395.5">MATERIAL:</text>
<text x="504" y="395.5">DWG NO.</text>
<text x="459.6" y="408.5">WEIGHT:</text>
<text x="504.1" y="408.6">SCALE:1:1</text>
<text x="548.5" y="408.6">SHEET 1 OF 1</text>
</g>
</svg>
